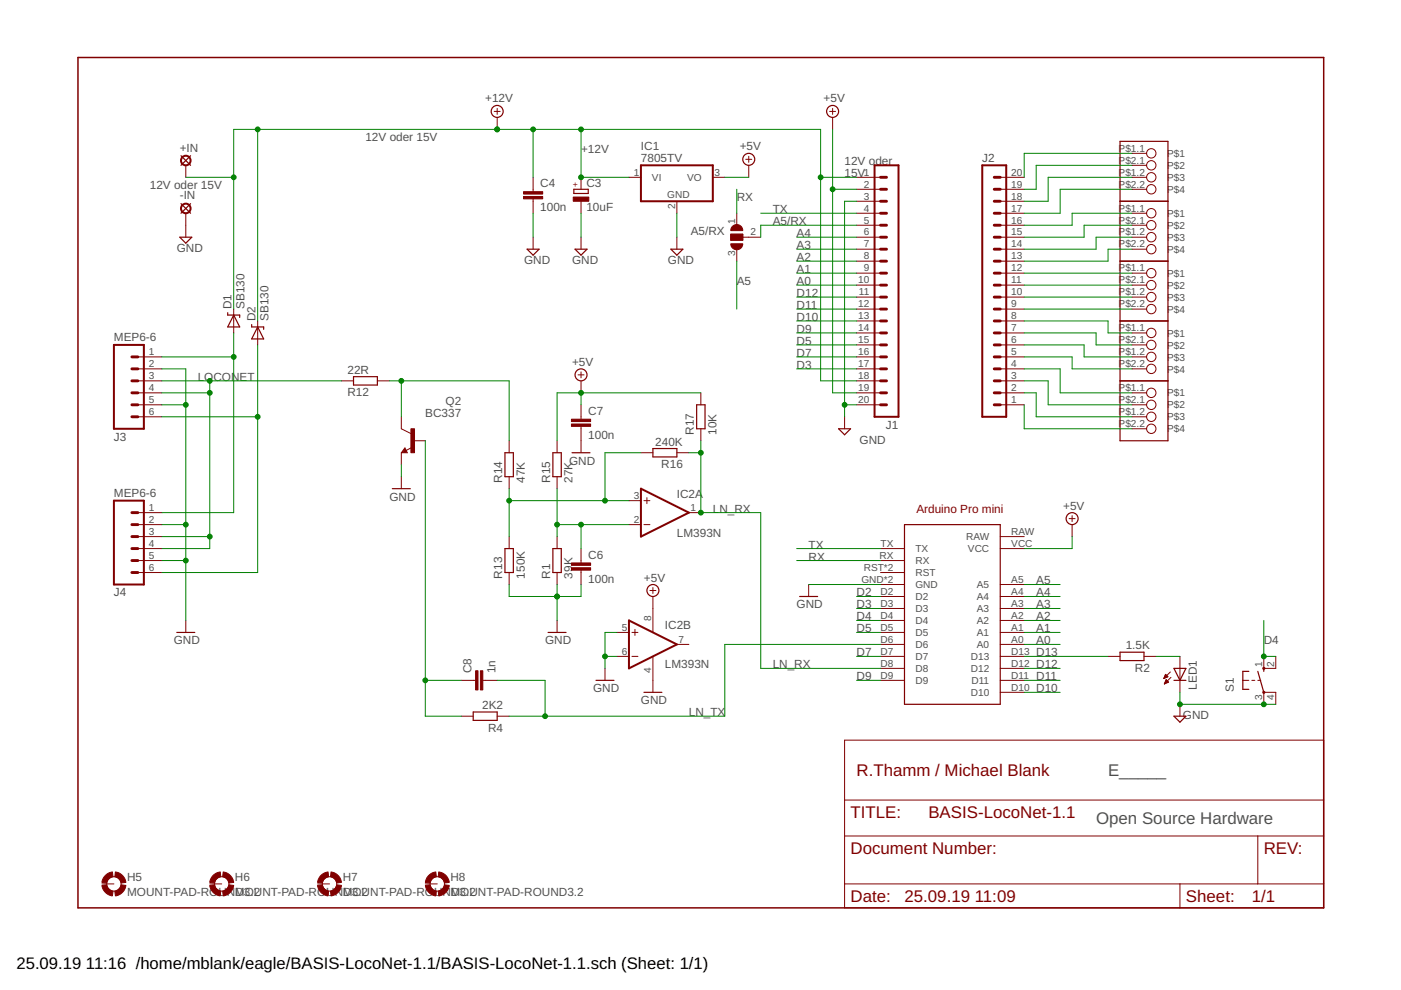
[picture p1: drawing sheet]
<svg xmlns="http://www.w3.org/2000/svg" width="297mm" height="210mm" viewBox="0 0 297 210" stroke-linecap="round" stroke-linejoin="round" font-family="sans-serif">
<path d="M16.5 12.2h264.1v180.3h-264.1z" fill="none" stroke="#800000" stroke-width=".32"/>
<g fill="none" stroke="#800000" stroke-width=".21">
<path d="M39.4 35.1v2.5M104.8 23.6h1.2M105.4 23v1.3M105.4 24.9v2.5M113 37.6v3M123.2 37.6v2.5M133.3 37.6h2.6M151.1 37.6h2.6M158.1 33.8h1.3M158.7 33.1v1.3M158.7 35.1v2.5M175.9 23.6h1.3"/>
<path d="M176.5 23v1.3M176.5 24.9v2.5M181.6 37.6h5.1M212.1 37.6h5M240 37.6h3.1M240 32.5h3.1M240 35.1h3.1M39.4 45.2v5.1M113 42.2v3M113 50.3v2.5M123.2 42.7v2.5M123.2 50.3v2.5"/>
<path d="M143.5 42.7v2.5M143.5 50.3v2.5M154.9 49.7h2.6v1.2h-2.6zM156.2 45.2v2.6M156.2 52.8v2.6M157.5 50.3h3.8M181.6 40.1h5.1M181.6 42.7h5.1M181.6 45.2h5.1M181.6 47.8h5.1M181.6 50.3h5.1M181.6 52.8h5.1"/>
<path d="M181.6 55.4h5.1M181.6 57.9h5.1M212.1 40.1h5M212.1 42.7h5M212.1 45.2h5M212.1 47.8h5M212.1 50.3h5M212.1 52.8h5M212.1 55.4h5M212.1 57.9h5M240 40.1h3.1M240 45.2h3.1"/>
<path d="M240 47.8h3.1M240 50.3h3.1M240 52.8h3.1M240 57.9h3.1M29.2 75.7h5.1M29.2 78.2h5.1M49.6 65.5v5.1M54.6 68.1v5M122.6 79.5h1.2M123.2 78.8v1.3M181.6 60.5h5.1M181.6 63h5.1"/>
<path d="M181.6 65.5h5.1M181.6 68.1h5.1M181.6 70.6h5.1M181.6 73.1h5.1M181.6 75.7h5.1M181.6 78.2h5.1M212.1 60.5h5M212.1 63h5M212.1 65.5h5M212.1 68.1h5M212.1 70.6h5M212.1 73.1h5"/>
<path d="M212.1 75.7h5M212.1 78.2h5M240 60.5h3.1M240 63h3.1M240 65.5h3.1M240 70.6h3.1M240 73.1h3.1M240 75.7h3.1M240 78.2h3.1M29.2 80.8h5.1M29.2 83.3h5.1M29.2 85.8h5.1"/>
<path d="M29.2 88.4h5.1M72.4 80.8h2.6M80 80.8h2.5M85.1 88.4v2.5l2 1M85.1 96v2.5M85.9 95l.5 1h-1.3zM87.3 94.9l-1.2 .6M87.6 93.5h2.6M107.9 93.5v2.5M118.1 93.5v2.5M123.2 80.8v2.5M123.2 85.8v3.1"/>
<path d="M123.2 90.4v5.6M135.9 96h2.5M143.5 96h2.5M148.6 83.3v2.5M148.6 90.9v2.6M179.1 88.4v2.5M181.6 80.8h5.1M181.6 83.3h5.1M181.6 85.8h5.1M212.1 80.8h5M212.1 83.3h5M212.1 85.8h5"/>
<path d="M240 83.3h3.1M240 85.8h3.1M240 88.4h3.1M240 90.9h3.1M29.2 113.8h5.1M29.2 118.9h5.1M29.2 116.3h5.1M29.2 108.7h5.1M29.2 111.2h5.1M85.1 101.1v2.5M107.9 101.1v2.5M107.9 113.8v2.5"/>
<path d="M118.1 101.1v2.5M118.1 113.8v2.5M123.2 116.3v3.1M133.3 111.2h2.6M133.3 106.2h2.6M136.5 111.2h1.3M136.5 106.2h1.3M137.2 105.5v1.3M146 108.7h2.6M186.7 118.9h5.1M186.7 116.3h5.1M212.1 113.8h5"/>
<path d="M212.1 116.3h5M226.7 110h1.2M227.3 109.3v1.3M227.3 111.2v2.6M29.2 121.4h5.1M39.4 131.6v2.5M107.9 121.4v2.5M118.1 121.4v2.5M118.1 131.6v2.5M123.2 120.9v3M130.8 134.1h2.5M130.8 139.2h2.5"/>
<path d="M134 134.1h1.3M134 139.2h1.3M134.6 133.5v1.2M137.8 125.2h1.3M138.4 124.6v1.2M138.4 126.5v7.6M138.4 139.2v7.6M143.5 136.6h2.5M171.4 123.9v2.6M186.7 136.6h5.1M186.7 134.1h5.1M186.7 131.6h5.1"/>
<path d="M186.7 129h5.1M186.7 126.5h5.1M186.7 123.9h5.1M186.7 139.2h5.1M186.7 121.4h5.1M212.1 136.6h5M212.1 134.1h5M212.1 131.6h5M212.1 129h5M212.1 126.5h5M212.1 123.9h5M212.1 139.2h5"/>
<path d="M234.9 139.2h2.6M242.5 139.2h2.6M250.2 139.2v7.6M267.9 139.2v2.5h2.6v-2.5M97.8 144.3h3M97.8 151.8h2.5M102.4 144.3h3M105.4 151.8h2.5M128.3 141.7v2.6M179.1 156.9h101.5v35.6h-101.5zM186.7 144.3h5.1M186.7 141.7h5.1"/>
<path d="M212.1 144.3h5M212.1 141.7h5M212.1 146.8h5M246.8 143.8h.2M246.8 143.6h.4M246.9 143.5h.6M246.9 145h.1M246.9 143.4h.6M246.9 144.8h.3M247 143.3h.4M247 144.7h.5M247 143.2h.3"/>
<path d="M247 144.6h.7M247.1 143h.1M247.1 144.5h.5M247.1 143l.5 .5-.9 .4zM247.1 144.4h.4M247.2 144.3h.2M247.2 144.1l-.3 .9M247.2 144.1l.6 .5-.9 .4M247.2 144.1h.1M248.1 142.5l-1.4 1.4M248.3 143.6l-1.4 1.4M250.2 149.3v2.5"/>
<path d="M263.5 144.3h1.3M265.4 144.3h.6M266.7 144.3h.6M267.9 149.3v-2.5h2.6v2.5M179.1 177.2h101.5M179.1 169.6h101.5M266.7 177.2v10.2M21.6 187.4h2.6M44.5 187.4h2.5M67.3 187.4h2.6M90.2 187.4h2.5M179.1 187.4h101.5"/>
<path d="M250.2 187.4v5.1"/>
<circle cx="244.1" cy="37.6" r=".99"/>
<circle cx="244.1" cy="32.5" r=".99"/>
<circle cx="244.1" cy="35.1" r=".99"/>
<circle cx="244.1" cy="40.1" r=".99"/>
<circle cx="244.1" cy="57.9" r=".99"/>
<circle cx="244.1" cy="50.3" r=".99"/>
<circle cx="244.1" cy="45.2" r=".99"/>
<circle cx="244.1" cy="47.8" r=".99"/>
<circle cx="244.1" cy="52.8" r=".99"/>
<circle cx="244.1" cy="75.7" r=".99"/>
<circle cx="244.1" cy="78.2" r=".99"/>
<circle cx="244.1" cy="65.5" r=".99"/>
<circle cx="244.1" cy="70.6" r=".99"/>
<circle cx="244.1" cy="73.1" r=".99"/>
<circle cx="244.1" cy="60.5" r=".99"/>
<circle cx="244.1" cy="63" r=".99"/>
<circle cx="244.1" cy="90.9" r=".99"/>
<circle cx="244.1" cy="88.4" r=".99"/>
<circle cx="244.1" cy="83.3" r=".99"/>
<circle cx="244.1" cy="85.8" r=".99"/>
<circle cx="24.2" cy="187.4" r="1.52"/>
<circle cx="47" cy="187.4" r="1.52"/>
<circle cx="69.9" cy="187.4" r="1.52"/>
<circle cx="92.7" cy="187.4" r="1.52"/>
</g>
<g fill="none" stroke="#800000" stroke-width=".25">
<path d="M38.4 33l2 2.1M40.4 33l-2 2.1M237.5 30h10.1v63.5h-10.1zM38.1 50.3h2.6l-1.3 1.3zM38.4 43.2l2 2M40.4 43.2l-2 2M111.8 52.8h2.5l-1.3 1.3zM121.7 40.1h3v.9h-3zM121.9 52.8h2.6l-1.3 1.3zM142.2 52.8h2.6l-1.3 1.3zM237.5 55.4h10.1M237.5 42.7h10.1"/>
<path d="M48.3 66.3v.5h2.5v.5M49.6 66.8l1.2 2.5h-2.5zM53.4 68.8v.5h2.5v.5M54.6 69.3l1.3 2.6h-2.5zM75 79.9h5v1.7h-5zM237.5 68.1h10.1M85.9 95.5l-.2 .2h.4l-.2-.5-.6 .7h.8M107.1 96h1.7v5.1h-1.7zM117.2 96h1.8v5.1h-1.8zM121.3 96h3.8M138.4 95.1h5.1v1.8h-5.1zM147.7 85.8h1.8v5.1h-1.8z"/>
<path d="M177.8 90.9h2.5l-1.2 1.3zM237.5 80.8h10.1M83.2 103.6h3.8M107.1 116.3h1.7v5.1h-1.7zM117.2 116.3h1.8v5.1h-1.8zM191.8 111.2h20.3v38.1h-20.3zM37.5 134.1h3.8M116.2 134.1h3.8M169.5 126.5h3.9M237.5 138.3h5v1.8h-5zM100.3 151h5.1v1.7h-5.1zM126.4 144.3h3.8"/>
<path d="M136.5 146.8h3.8M248.9 141.7h2.5l-1.2 2.6zM248.9 144.3h2.5M248.9 151.8h2.5l-1.2 1.3zM264.8 142.3h-1.3v3.9h1.3M266.7 142.3l1.2 4.5M267.9 141.7v.6"/>
<circle cx="105.4" cy="23.6" r="1.27"/>
<circle cx="158.7" cy="33.8" r="1.27"/>
<circle cx="176.5" cy="23.6" r="1.27"/>
<circle cx="123.2" cy="79.5" r="1.27"/>
<circle cx="227.3" cy="110" r="1.27"/>
<circle cx="138.4" cy="125.2" r="1.27"/>
</g>
<g fill="#800000" stroke="#800000" stroke-width=".21">
<path d="M111 41.7h4.1v.5h-4.1z"/>
<path d="M111 40.6h4.1v.5h-4.1z"/>
<path d="M121.5 41.8h3.3v.9h-3.3z"/>
<path d="M87.1 90.9h.8v5.1h-.8z"/>
<path d="M121.2 120.4h4v.5h-4z"/>
<path d="M121.2 119.4h4v.5h-4z"/>
<path d="M121.2 89.9h4v.5h-4z"/>
<path d="M121.2 88.9h4v.5h-4z"/>
<path d="M101.9 142.2h.5v4.1h-.5z"/>
<path d="M100.8 142.2h.5v4.1h-.5z"/>
<path d="M154.9 49.7h2.6v1.2h-2.6z"/>
</g>
<g fill="none" stroke="#800000" stroke-width=".42">
<path d="M135.9 35.1h15.2v7.6h-15.2zM185.4 35.1h5.1v53.3h-5.1zM208.3 35.1h5v53.3h-5zM24.2 73.1h6.3v17.8h-6.3zM24.2 106.2h6.3v17.7h-6.3zM135.9 103.6l10.1 5.1-10.1 5.1zM133.3 131.6l10.2 5-10.2 5.1z"/>
<circle cx="39.4" cy="34" r="1.02"/>
<circle cx="39.4" cy="44.2" r="1.02"/>
<circle cx="267.9" cy="146.8" r=".13"/>
<circle cx="267.9" cy="141.7" r=".13"/>
</g>
<g fill="none" stroke="#800000" stroke-width=".61">
<path d="M186.7 37.6h1.3M210.8 37.6h1.3M186.7 42.7h1.3M186.7 40.1h1.3M186.7 47.8h1.3M186.7 45.2h1.3M186.7 55.4h1.3M186.7 52.8h1.3M186.7 50.3h1.3M186.7 57.9h1.3M210.8 42.7h1.3M210.8 40.1h1.3"/>
<path d="M210.8 47.8h1.3M210.8 45.2h1.3M210.8 55.4h1.3M210.8 52.8h1.3M210.8 50.3h1.3M210.8 57.9h1.3M28 75.7h1.2M28 78.2h1.2M186.7 60.5h1.3M186.7 68.1h1.3M186.7 65.5h1.3M186.7 63h1.3"/>
<path d="M186.7 75.7h1.3M186.7 73.1h1.3M186.7 70.6h1.3M186.7 78.2h1.3M210.8 60.5h1.3M210.8 68.1h1.3M210.8 65.5h1.3M210.8 63h1.3M210.8 75.7h1.3M210.8 73.1h1.3M210.8 70.6h1.3M210.8 78.2h1.3"/>
<path d="M28 80.8h1.2M28 85.8h1.2M28 83.3h1.2M28 88.4h1.2M186.7 80.8h1.3M186.7 85.8h1.3M186.7 83.3h1.3M210.8 80.8h1.3M210.8 85.8h1.3M210.8 83.3h1.3M28 113.8h1.2M28 111.2h1.2"/>
<path d="M28 108.7h1.2M28 118.9h1.2M28 116.3h1.2M28 121.4h1.2"/>
</g>
<g fill="#800000" stroke="#800000" stroke-width=".21">
<path d="M24.5 184.9a2.59 2.59 0 0 1 2.2 2.2l-1 .1-.5-.9-.9-.4z" fill-rule="evenodd"/>
<path d="M22.2 185.8l.6-.6 1-.3 .2 1-.9 .4-.5 .9-1-.1 .2-.6z" fill-rule="evenodd"/>
<path d="M21.6 187.7l1-.1 .5 .9 .9 .4-.2 1a2.59 2.59 0 0 1-2.2-2.2z" fill-rule="evenodd"/>
<path d="M24.3 188.9l.9-.4 .5-.9 1 .1a2.59 2.59 0 0 1-2.2 2.2z" fill-rule="evenodd"/>
<path d="M47.3 184.9a2.59 2.59 0 0 1 2.3 2.2l-1.1 .1-.4-.9-.9-.4z" fill-rule="evenodd"/>
<path d="M45 185.8l.7-.6 1-.3 .1 1-.6 .2a1.4 1.4 0 0 0-.7 1.1l-1-.1z" fill-rule="evenodd"/>
<path d="M44.5 187.7l1-.1a1.51 1.51 0 0 0 1.3 1.3l-.1 1a2.53 2.53 0 0 1-2.2-2.2z" fill-rule="evenodd"/>
<path d="M47.2 188.9l.9-.4 .4-.9 1.1 .1a2.59 2.59 0 0 1-2.3 2.2z" fill-rule="evenodd"/>
<path d="M70.2 184.9a2.54 2.54 0 0 1 2.2 2.2l-1 .1-.4-.9-.9-.4z" fill-rule="evenodd"/>
<path d="M67.9 185.8l.7-.6 1-.3 .1 1-.9 .4-.5 .9-1-.1z" fill-rule="evenodd"/>
<path d="M67.3 187.7l1-.1 .5 .9 .9 .4-.1 1a2.53 2.53 0 0 1-2.3-2.2z" fill-rule="evenodd"/>
<path d="M71.4 187.6l1 .1a2.53 2.53 0 0 1-2.2 2.2l-.1-1 .9-.4z" fill-rule="evenodd"/>
<path d="M93 184.9a2.53 2.53 0 0 1 2.2 2.2l-.9 .1-.5-.9-.9-.4z" fill-rule="evenodd"/>
<path d="M90.8 185.8l.6-.6 1-.3 .1 1-.9 .4-.4 .9-1-.1z" fill-rule="evenodd"/>
<path d="M90.2 187.7l1-.1 .4 .9 .9 .4-.1 1a2.54 2.54 0 0 1-2.2-2.2z" fill-rule="evenodd"/>
<path d="M92.9 188.9l.9-.4 .5-.9 .9 .1a2.52 2.52 0 0 1-2.2 2.2z" fill-rule="evenodd"/>
<path d="M154.9 51.7h2.6a1.27 1.27 0 0 1-1.3 1.3 1.27 1.27 0 0 1-1.3-1.3z" fill-rule="evenodd"/>
<path d="M155.4 47.9a1.27 1.27 0 0 1 1.3-.2 1.27 1.27 0 0 1 .8 1.2h-2.6l.1-.5z" fill-rule="evenodd"/>
</g>
<g fill="none" stroke="#008000" stroke-width=".21">
<path d="M39.4 37.6h10.2M54.6 27.4v40.7M113 27.4v10.2M123.2 27.4v10.2h10.1M153.7 37.6h5M174 37.6h7.6M176.5 27.4v55.9h5.1M240 37.6h-17.8v5.1h-5.1M240 35.1h-20.3v5h-2.6M240 32.5h-22.9v5.1M113 45.2v5.1M123.2 45.2v5.1"/>
<path d="M143.5 45.2v5.1M156.2 40.1v5.1M156.2 55.4v10.1M161.3 45.2h20.3M168.9 55.4h12.7M168.9 52.8h12.7M168.9 50.3h12.7M168.9 57.9h12.7M176.5 40.1h5.1M181.6 42.7h-2.5v45.7M181.6 47.8h-20.3v2.5M217.1 57.9h22.9"/>
<path d="M240 45.2h-12.7v2.6h-10.2M240 40.1h-15.2v5.1h-7.7M240 52.8h-5.1v2.6h-17.8M240 50.3h-7.6v2.5h-15.3M240 47.8h-10.2v2.5h-12.7M34.3 78.2h5.1v53.4M34.3 75.7h15.3M49.6 65.5v-38.1h124.4v53.4h7.6M49.6 70.6v38.1h-15.3M54.6 73.1v48.3h-20.3M168.9 78.2h12.7M168.9 73.1h12.7"/>
<path d="M168.9 75.7h12.7M168.9 70.6h12.7M168.9 68.1h12.7M168.9 65.5h12.7M168.9 63h12.7M168.9 60.5h12.7M217.1 78.2h7.7v5.1h15.2M217.1 75.7h10.2v2.5h12.7M217.1 73.1h12.7v2.6h10.2M217.1 70.6h15.3v2.5h7.6M217.1 68.1h17.8v2.5h5.1M217.1 65.5h22.9"/>
<path d="M217.1 63h22.9M217.1 60.5h22.9M34.3 85.8h5.1M34.3 83.3h10.2M34.3 88.4h20.3M34.3 80.8h38.1M44.5 80.8v35.5h-10.2M82.5 80.8h25.4v12.7M85.1 80.8v7.6M85.1 98.5v2.6M90.2 93.5v58.3h7.6M123.2 83.3v2.5"/>
<path d="M135.9 96h-7.6v10.2M146 96h2.6M148.6 83.3h-30.5v10.2M148.6 93.5v15.2h12.7v33h25.4M179.1 85.8h2.5M217.1 80.8h5.1v5h17.8M217.1 83.3h2.6v5.1h20.3M217.1 85.8v5.1h22.9M34.3 111.2h5.1M34.3 118.9h5.1M34.3 113.8h10.2M107.9 103.6v10.2"/>
<path d="M107.9 106.2h25.4M118.1 103.6v10.2M118.1 111.2h15.2M123.2 111.2v5.1M168.9 118.9h17.8M168.9 116.3h17.8M227.3 113.8v2.5h-10.2M107.9 123.9v2.6h15.3v-2.6M118.1 123.9v7.7M128.3 139.2h2.5M130.8 134.1h-2.5v7.6M171.4 123.9h15.3"/>
<path d="M181.6 126.5h5.1M181.6 134.1h5.1M181.6 139.2h5.1M181.6 131.6h5.1M181.6 129h5.1M186.7 136.6h-33v15.2h-45.8M217.1 126.5h7.7M217.1 134.1h7.7M217.1 139.2h17.8M217.1 123.9h7.7M217.1 136.6h7.7M217.1 131.6h7.7"/>
<path d="M217.1 129h7.7M245.1 139.2h5.1M267.9 131.6v7.6h2.6M90.2 144.3h7.6M105.4 144.3h10.2v7.5M181.6 144.3h5.1M217.1 144.3h7.7M217.1 146.8h7.7M217.1 141.7h7.7M250.2 146.8v2.5h20.3"/>
</g>
<g fill="#008000" stroke="#008000" stroke-width=".21">
<circle cx="267.9" cy="149.3" r=".51"/>
<circle cx="250.2" cy="149.3" r=".51"/>
<circle cx="179.1" cy="85.8" r=".51"/>
<circle cx="118.1" cy="126.5" r=".51"/>
<circle cx="39.4" cy="85.8" r=".51"/>
<circle cx="39.4" cy="111.2" r=".51"/>
<circle cx="39.4" cy="118.9" r=".51"/>
<circle cx="128.3" cy="139.2" r=".51"/>
<circle cx="176.5" cy="40.1" r=".51"/>
<circle cx="123.2" cy="83.3" r=".51"/>
<circle cx="113" cy="27.4" r=".51"/>
<circle cx="105.4" cy="27.4" r=".51"/>
<circle cx="174" cy="37.6" r=".51"/>
<circle cx="123.2" cy="27.4" r=".51"/>
<circle cx="123.2" cy="37.6" r=".51"/>
<circle cx="54.6" cy="27.4" r=".51"/>
<circle cx="49.6" cy="37.6" r=".51"/>
<circle cx="49.6" cy="75.7" r=".51"/>
<circle cx="148.6" cy="96" r=".51"/>
<circle cx="148.6" cy="108.7" r=".51"/>
<circle cx="115.6" cy="151.8" r=".51"/>
<circle cx="123.2" cy="111.2" r=".51"/>
<circle cx="118.1" cy="111.2" r=".51"/>
<circle cx="90.2" cy="144.3" r=".51"/>
<circle cx="107.9" cy="106.2" r=".51"/>
<circle cx="128.3" cy="106.2" r=".51"/>
<circle cx="85.1" cy="80.8" r=".51"/>
<circle cx="44.5" cy="113.8" r=".51"/>
<circle cx="44.5" cy="83.3" r=".51"/>
<circle cx="44.5" cy="80.8" r=".51"/>
<circle cx="54.6" cy="88.4" r=".51"/>
<circle cx="267.9" cy="139.2" r=".51"/>
</g>
<g font-size="3.6" fill="#800000">
<text x="181.6" y="164.6">R.Thamm / Michael Blank</text>
<text x="180.3" y="173.4">TITLE:</text>
<text x="196.8" y="173.4">BASIS-LocoNet-1.1</text>
<text x="180.3" y="181.1">Document Number:</text>
<text x="267.9" y="181.1">REV:</text>
<text x="180.3" y="191.2">Date:</text>
<text x="191.8" y="191.2">25.09.19</text>
<text x="206.7" y="191.2">11:09</text>
<text x="251.4" y="191.2">Sheet:</text>
<text x="265.4" y="191.2">1/1</text>
</g>
<g font-size="3.6" fill="#505050">
<text x="234.9" y="164.6">E_____</text>
<text x="232.4" y="174.7">Open Source Hardware</text>
</g>
<g font-size="3.5">
<text x="3.5" y="205.4">25.09.19</text>
<text x="18.2" y="205.4">11:16 /home/mblank/eagle/BASIS-LocoNet-1.1/BASIS-LocoNet-1.1.sch (Sheet: 1/1)</text>
</g>
<g font-size="2.5" fill="#505050">
<text x="102.9" y="21.7">+12V</text>
<text x="174.6" y="21.7">+5V</text>
<text x="77.5" y="30">12V oder 15V</text>
<text x="38.1" y="32.1">+IN</text>
<text x="123.2" y="32.5">+12V</text>
<text x="135.9" y="34.4">7805TV</text>
<text x="135.9" y="31.9">IC1</text>
<text x="156.8" y="31.9">+5V</text>
<text x="179.1" y="34.9">12V oder</text>
<text x="208.3" y="34.3">J2</text>
<text x="31.8" y="40.1">12V oder 15V</text>
<text x="114.6" y="39.7">C4</text>
<text x="124.3" y="39.6">C3</text>
<text x="179.1" y="37.6">15V</text>
<text x="38.1" y="42.3">-IN</text>
<text x="114.6" y="44.8">100n</text>
<text x="124.3" y="44.7">10uF</text>
<text x="156.2" y="42.7">RX</text>
<text x="163.8" y="45.2">TX</text>
<text x="163.8" y="47.7">A5/RX</text>
<text x="37.5" y="53.5">GND</text>
<text x="146.4" y="49.9">A5/RX</text>
<text x="168.9" y="52.8">A3</text>
<text x="168.9" y="50.3">A4</text>
<text x="111.1" y="56">GND</text>
<text x="121.3" y="56">GND</text>
<text x="141.6" y="56">GND</text>
<text x="168.9" y="55.4">A2</text>
<text x="168.9" y="57.9">A1</text>
<text x="49.1" y="65.5" transform="rotate(-90 49.1 65.5)">D1</text>
<text x="51.9" y="65.5" transform="rotate(-90 51.9 65.5)">SB130</text>
<text x="156.2" y="60.4">A5</text>
<text x="168.9" y="65.5">D11</text>
<text x="168.9" y="63">D12</text>
<text x="168.9" y="60.4">A0</text>
<text x="54.1" y="68.1" transform="rotate(-90 54.1 68.1)">D2</text>
<text x="56.9" y="68.1" transform="rotate(-90 56.9 68.1)">SB130</text>
<text x="168.9" y="70.6">D9</text>
<text x="168.9" y="68.1">D10</text>
<text x="24.1" y="72.4">MEP6-6</text>
<text x="121.3" y="77.6">+5V</text>
<text x="168.9" y="73.1">D5</text>
<text x="168.9" y="75.7">D7</text>
<text x="41.9" y="80.8">LOCONET</text>
<text x="73.7" y="79.2">22R</text>
<text x="168.9" y="78.2">D3</text>
<text x="73.7" y="84">R12</text>
<text x="90.2" y="88.4">BC337</text>
<text x="94.5" y="85.8">Q2</text>
<text x="124.7" y="88">C7</text>
<text x="24.1" y="93.5">J3</text>
<text x="124.7" y="93.1">100n</text>
<text x="138.9" y="94.5">240K</text>
<text x="147.1" y="92.2" transform="rotate(-90 147.1 92.2)">R17</text>
<text x="151.9" y="92.2" transform="rotate(-90 151.9 92.2)">10K</text>
<text x="182.2" y="94.1">GND</text>
<text x="187.8" y="90.9">J1</text>
<text x="120.7" y="98.5">GND</text>
<text x="140.2" y="99.3">R16</text>
<text x="24.1" y="105.4">MEP6-6</text>
<text x="82.6" y="106.2">GND</text>
<text x="106.5" y="102.3" transform="rotate(-90 106.5 102.3)">R14</text>
<text x="111.3" y="102.3" transform="rotate(-90 111.3 102.3)">47K</text>
<text x="116.6" y="102.3" transform="rotate(-90 116.6 102.3)">R15</text>
<text x="121.4" y="102.3" transform="rotate(-90 121.4 102.3)">27K</text>
<text x="143.5" y="105.5">IC2A</text>
<text x="143.5" y="113.8">LM393N</text>
<text x="151.1" y="108.7">LN_RX</text>
<text x="225.4" y="108.1">+5V</text>
<text x="121.4" y="119.9" transform="rotate(-90 121.4 119.9)">K</text>
<text x="124.7" y="118.5">C6</text>
<text x="171.4" y="116.3">TX</text>
<text x="171.4" y="118.8">RX</text>
<text x="106.5" y="122.7" transform="rotate(-90 106.5 122.7)">R13</text>
<text x="111.3" y="122.7" transform="rotate(-90 111.3 122.7)">150K</text>
<text x="116.6" y="122.7" transform="rotate(-90 116.6 122.7)">R1</text>
<text x="121.4" y="122.7" transform="rotate(-90 121.4 122.7)">39</text>
<text x="124.7" y="123.5">100n</text>
<text x="136.5" y="123.3">+5V</text>
<text x="219.7" y="123.9">A5</text>
<text x="24.1" y="126.5">J4</text>
<text x="168.9" y="129">GND</text>
<text x="181.6" y="126.5">D2</text>
<text x="181.6" y="129">D3</text>
<text x="181.6" y="131.5">D4</text>
<text x="219.7" y="131.5">A2</text>
<text x="219.7" y="129">A3</text>
<text x="219.7" y="126.5">A4</text>
<text x="36.8" y="136.6">GND</text>
<text x="115.6" y="136.6">GND</text>
<text x="141" y="133.4">IC2B</text>
<text x="181.6" y="134.1">D5</text>
<text x="219.7" y="136.6">A0</text>
<text x="219.7" y="134.1">A1</text>
<text x="238.7" y="137.6">1.5K</text>
<text x="267.9" y="136.6">D4</text>
<text x="100" y="142.7" transform="rotate(-90 100 142.7)">C8</text>
<text x="105" y="142.7" transform="rotate(-90 105 142.7)">1n</text>
<text x="141" y="141.7">LM393N</text>
<text x="163.8" y="141.7">LN_RX</text>
<text x="181.6" y="139.2">D7</text>
<text x="219.7" y="141.7">D12</text>
<text x="219.7" y="139.2">D13</text>
<text x="240.6" y="142.4">R2</text>
<text x="125.7" y="146.8">GND</text>
<text x="135.9" y="149.3">GND</text>
<text x="181.6" y="144.2">D9</text>
<text x="219.7" y="146.8">D10</text>
<text x="219.7" y="144.2">D11</text>
<text x="253.7" y="146.3" transform="rotate(-90 253.7 146.3)">LED1</text>
<text x="261.6" y="146.8" transform="rotate(-90 261.6 146.8)">S1</text>
<text x="102.2" y="150.3">2K2</text>
<text x="103.5" y="155.1">R4</text>
<text x="146" y="151.9">LN_TX</text>
<text x="250.8" y="152.5">GND</text>
<text x="26.9" y="189.9">MOUNT-PAD-ROUNMOUNT-PAD-ROUNMOUNT-PAD-ROUNMOUNT-PAD-ROUND3.2</text>
<text x="26.9" y="186.8">H5</text>
<text x="49.8" y="186.8">H6</text>
<text x="49.9" y="189.9">D3.2</text>
<text x="72.7" y="186.8">H7</text>
<text x="72.8" y="189.9">D3.2</text>
<text x="95.5" y="186.8">H8</text>
<text x="95.6" y="189.9">D3.2</text>
</g>
<text font-size="2.5" fill="#800000" x="194.3" y="108.7">Arduino Pro mini</text>
<g font-size="2.1" fill="#505050">
<text x="237.2" y="32.2">P$1.1</text>
<text x="237.2" y="34.7">P$2.1</text>
<text x="247.4" y="33.3">P$1</text>
<text x="247.4" y="35.8">P$2</text>
<text x="134.3" y="37.2">1</text>
<text x="138.2" y="38.4">VI</text>
<text x="141.5" y="41.9">GND</text>
<text x="145.7" y="38.4">VO</text>
<text x="151.5" y="37.2">3</text>
<text x="183.2" y="37.2">1</text>
<text x="183.2" y="39.8">2</text>
<text x="214.4" y="39.8">19</text>
<text x="214.4" y="37.2">20</text>
<text x="237.2" y="37.2">P$1.2</text>
<text x="237.2" y="39.8">P$2.2</text>
<text x="247.4" y="38.4">P$3</text>
<text x="247.4" y="40.9">P$4</text>
<text x="143.2" y="44.2" transform="rotate(-90 143.2 44.2)">2</text>
<text x="155.9" y="47.4" transform="rotate(-90 155.9 47.4)">1</text>
<text x="183.2" y="42.3">3</text>
<text x="183.2" y="44.9">4</text>
<text x="183.2" y="47.4">5</text>
<text x="214.4" y="47.4">16</text>
<text x="214.4" y="44.9">17</text>
<text x="214.4" y="42.3">18</text>
<text x="237.2" y="44.9">P$1.1</text>
<text x="237.2" y="47.4">P$2.1</text>
<text x="247.4" y="46">P$1</text>
<text x="159.1" y="49.9">2</text>
<text x="183.2" y="49.9">6</text>
<text x="183.2" y="52.5">7</text>
<text x="214.4" y="52.5">14</text>
<text x="214.4" y="49.9">15</text>
<text x="237.2" y="49.9">P$1.2</text>
<text x="237.2" y="52.5">P$2.2</text>
<text x="247.4" y="48.5">P$2</text>
<text x="247.4" y="51">P$3</text>
<text x="247.4" y="53.6">P$4</text>
<text x="155.9" y="54.4" transform="rotate(-90 155.9 54.4)">3</text>
<text x="183.2" y="55">8</text>
<text x="183.2" y="57.5">9</text>
<text x="214.4" y="57.5">12</text>
<text x="214.4" y="55">13</text>
<text x="237.2" y="57.5">P$1.1</text>
<text x="247.4" y="58.7">P$1</text>
<text x="182" y="60.1">10</text>
<text x="182" y="65.2">12</text>
<text x="182.1" y="62.6">11</text>
<text x="214.4" y="65.2">9</text>
<text x="214.4" y="62.6">10</text>
<text x="214.4" y="60.1">11</text>
<text x="237.2" y="60.1">P$2.1</text>
<text x="237.2" y="62.6">P$1.2</text>
<text x="237.2" y="65.2">P$2.2</text>
<text x="247.4" y="61.2">P$2</text>
<text x="247.4" y="63.7">P$3</text>
<text x="182" y="67.7">13</text>
<text x="182" y="70.2">14</text>
<text x="214.4" y="70.2">7</text>
<text x="214.4" y="67.7">8</text>
<text x="237.2" y="70.2">P$1.1</text>
<text x="247.4" y="66.3">P$4</text>
<text x="247.4" y="71.4">P$1</text>
<text x="31.6" y="75.3">1</text>
<text x="31.6" y="77.9">2</text>
<text x="182" y="72.8">15</text>
<text x="182" y="75.3">16</text>
<text x="182" y="77.9">17</text>
<text x="214.4" y="77.9">4</text>
<text x="214.4" y="75.3">5</text>
<text x="214.4" y="72.8">6</text>
<text x="237.2" y="72.8">P$2.1</text>
<text x="237.2" y="75.3">P$1.2</text>
<text x="237.2" y="77.9">P$2.2</text>
<text x="247.4" y="73.9">P$2</text>
<text x="247.4" y="76.4">P$3</text>
<text x="31.6" y="80.4">3</text>
<text x="31.6" y="82.9">4</text>
<text x="182" y="80.4">18</text>
<text x="182" y="82.9">19</text>
<text x="214.4" y="82.9">2</text>
<text x="214.4" y="80.4">3</text>
<text x="237.2" y="82.9">P$1.1</text>
<text x="247.4" y="79">P$4</text>
<text x="31.6" y="85.5">5</text>
<text x="31.6" y="88">6</text>
<text x="182" y="85.5">20</text>
<text x="214.4" y="85.5">1</text>
<text x="237.2" y="85.5">P$2.1</text>
<text x="237.2" y="88">P$1.2</text>
<text x="247.4" y="84.1">P$1</text>
<text x="247.4" y="86.6">P$2</text>
<text x="247.4" y="89.1">P$3</text>
<text x="237.2" y="90.6">P$2.2</text>
<text x="247.4" y="91.7">P$4</text>
<text x="134.3" y="105.8">3</text>
<text x="31.6" y="108.3">1</text>
<text x="31.6" y="110.9">2</text>
<text x="31.6" y="113.4">3</text>
<text x="134.3" y="110.9">2</text>
<text x="146.4" y="108.3">1</text>
<text x="214.4" y="113.4">RAW</text>
<text x="31.6" y="116">4</text>
<text x="31.6" y="118.5">5</text>
<text x="186.5" y="118.5">RX</text>
<text x="186.7" y="116">TX</text>
<text x="194.1" y="119.6">RX</text>
<text x="194.1" y="117.1">TX</text>
<text x="204.8" y="114.5">RAW</text>
<text x="205.2" y="117.1">VCC</text>
<text x="214.4" y="116">VCC</text>
<text x="31.6" y="121">6</text>
<text x="182.7" y="123.6">GND*2</text>
<text x="183.1" y="121">RST*2</text>
<text x="194.1" y="124.7">GND</text>
<text x="194.1" y="122.1">RST</text>
<text x="207.1" y="124.7">A5</text>
<text x="214.4" y="123.6">A5</text>
<text x="138.1" y="131.7" transform="rotate(-90 138.1 131.7)">8</text>
<text x="186.7" y="126.1">D2</text>
<text x="186.7" y="128.7">D3</text>
<text x="186.7" y="131.2">D4</text>
<text x="194.1" y="127.2">D2</text>
<text x="194.1" y="129.8">D3</text>
<text x="207.1" y="129.8">A3</text>
<text x="207.1" y="127.2">A4</text>
<text x="214.4" y="131.2">A2</text>
<text x="214.4" y="128.7">A3</text>
<text x="214.4" y="126.1">A4</text>
<text x="131.8" y="133.7">5</text>
<text x="143.9" y="136.3">7</text>
<text x="186.7" y="133.7">D5</text>
<text x="186.7" y="136.3">D6</text>
<text x="194.1" y="132.3">D4</text>
<text x="194.1" y="134.8">D5</text>
<text x="194.1" y="137.4">D6</text>
<text x="207.1" y="137.4">A0</text>
<text x="207.1" y="134.8">A1</text>
<text x="207.1" y="132.3">A2</text>
<text x="214.4" y="136.3">A0</text>
<text x="214.4" y="133.7">A1</text>
<text x="131.8" y="138.8">6</text>
<text x="138.1" y="142.7" transform="rotate(-90 138.1 142.7)">4</text>
<text x="186.7" y="138.8">D7</text>
<text x="186.7" y="141.3">D8</text>
<text x="186.7" y="143.9">D9</text>
<text x="194.1" y="139.9">D7</text>
<text x="194.1" y="142.5">D8</text>
<text x="205.8" y="142.5">D12</text>
<text x="205.8" y="139.9">D13</text>
<text x="214.4" y="143.9">D11</text>
<text x="214.4" y="141.3">D12</text>
<text x="214.4" y="138.8">D13</text>
<text x="267.6" y="141.3" transform="rotate(-90 267.6 141.3)">1</text>
<text x="270.1" y="141.3" transform="rotate(-90 270.1 141.3)">2</text>
<text x="194.1" y="145">D9</text>
<text x="205.8" y="147.5">D10</text>
<text x="206" y="145">D11</text>
<text x="214.4" y="146.4">D10</text>
<text x="267.6" y="148.3" transform="rotate(-90 267.6 148.3)">3</text>
<text x="270.1" y="148.3" transform="rotate(-90 270.1 148.3)">4</text>
</g>
<text font-size="1.8" fill="#800000" x="122.6" y="39.7" transform="rotate(-90 122.6 39.7)">+</text>
</svg>
